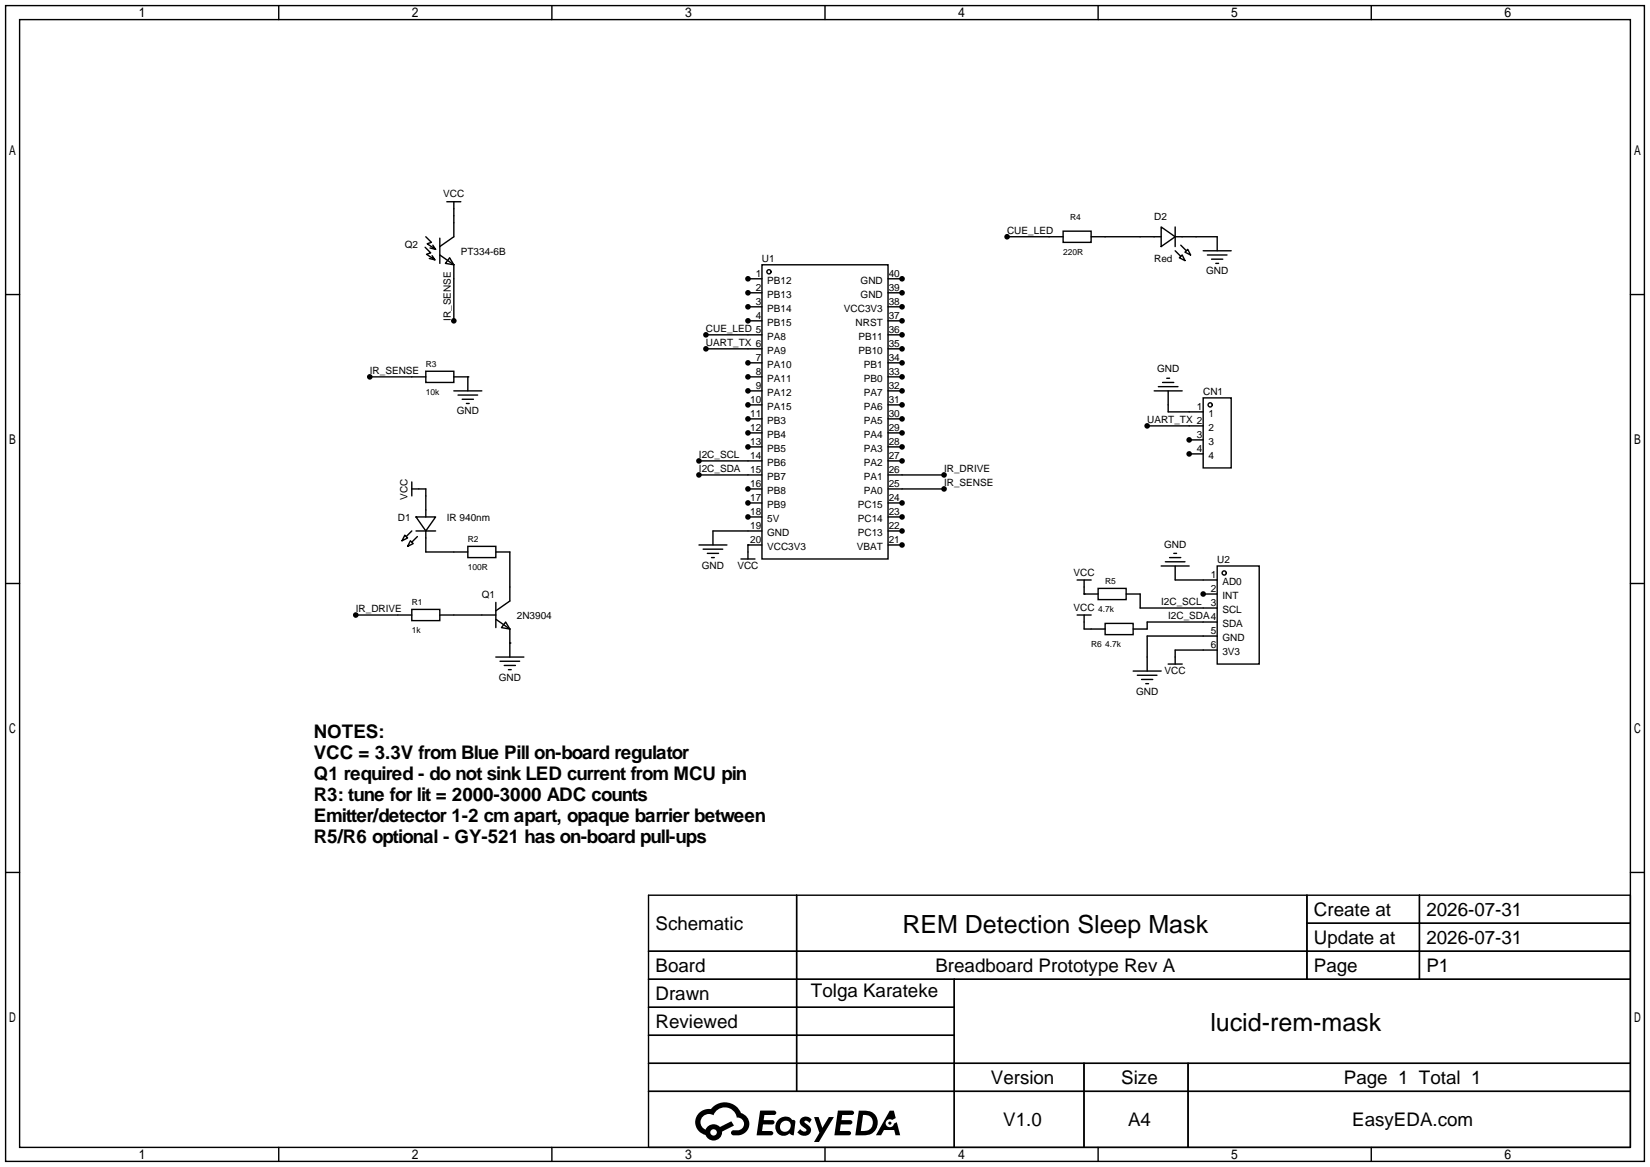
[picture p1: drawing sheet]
<svg xmlns="http://www.w3.org/2000/svg" width="299mm" height="212mm" viewBox="0 0 299 212" stroke-linecap="round" stroke-linejoin="round" font-family="sans-serif">
<g fill="none" stroke="#000" stroke-width=".25">
<path d="M1 1h297.2v209.6h-297.2zM3.6 3.6h292.1v204.4h-292.1zM50.5 1v2.6M100.1 1v2.6M149.6 1v2.6M199.1 1v2.6M248.7 1v2.6M81 36.6h2.6M82.3 36.6v6.3l-2.5 1.8M1 53.4h2.6M77.1 44.8l1 1-.8 .3 1.6 1-.5-.7M77.2 42.9l1 1-.7 .3 1.5 1-.5-.8"/>
<path d="M77.9 46.9l1 .2M78 45l1 .2M79.8 46.2l2.5 1.8M79.8 43.2v4.6M81.5 46.7l.8 1.3-1.5-.2zM82.3 48v10.2M135.6 50.5h2.6M135.6 53.1h2.6M135.6 55.6h2.6M135.6 58.2h2.6M138.2 48h22.8v53.3h-22.8zM161 50.5h2.6"/>
<path d="M161 53.1h2.6M161 55.6h2.6M161 58.2h2.6M182.6 42.9h10.2M192.8 41.9h5.1v2h-5.1zM197.9 42.9h12.7M210.6 41.1l2.5 1.8-2.5 1.8zM213.1 42.9h7.6v2.6M213.1 41.1v3.6M213.1 45.5l1 1M213.9 46.7l.5-.5 .5 1zM214.1 44.4l1 1.1"/>
<path d="M214.9 45.7l.5-.5 .5 1zM218.2 45.5h5.1M218.9 46.2h3.6M219.7 47h2M220.5 47.8h.5M295.7 53.4h2.5M67.1 68.3h10.1M77.2 67.3h5.1v2h-5.1zM82.3 68.3h2.5M82.3 70.9h5.1M83.1 71.6h3.5M83.8 72.4h2.1"/>
<path d="M84.6 73.2h.5M84.8 68.3h.1M84.8 68.3v2.6M128 60.7h10.2M128 63.2h10.2M135.6 65.8h2.6M135.6 68.3h2.6M135.6 70.9h2.6M135.6 73.4h2.6M135.6 75.9h2.6M135.6 78.5h2.6M161 60.7h2.6"/>
<path d="M161 63.2h2.6M161 65.8h2.6M161 68.3h2.6M161 70.9h2.6M161 73.4h2.6M161 75.9h2.6M161 78.5h2.6M208 77.2h10.2M209.3 70.9h5.1M210.1 70.1h3.5M210.8 69.3h2.1M211.6 68.6h.5"/>
<path d="M211.8 70.9v3.8h6.4M215.6 79.8h2.6M218.2 72.1h5.1v12.7h-5.1zM73.4 97l.5 .5-1 .5zM74.4 98l.5 .6-1 .5zM74.7 88.6h2.5v5.1M74.7 96.3l-1 1M74.7 87.4v2.5M75.4 93.7h3.6l-1.8 2.6zM75.4 96.3h3.6M75.7 97.3l-1 1M77.2 96.3v3.8h7.6"/>
<path d="M84.8 99.1h5.1v2h-5.1zM126.7 83.6h11.5M126.7 86.1h11.5M126.7 98.8h5.1M127.5 99.6h3.6M135.6 98.8h.1M135.6 81h2.6M135.6 88.6h2.6M135.6 91.2h2.6M135.6 93.7h2.6M135.6 98.8h2.6M135.6 98.8v2.5"/>
<path d="M138.2 96.3h-8.9v2.5M161 81h2.6M161 83.6h2.6M161 86.1h10.2M161 88.6h10.2M161 91.2h2.6M161 93.7h2.6M161 96.3h2.6M161 98.8h2.6M215.6 82.3h2.6M1 105.8h2.6M64.5 111.5h10.2"/>
<path d="M74.7 110.5h5.1v2h-5.1zM79.8 111.5h10.1M89.9 100.1h2.6v8.9l-2.6 1.7M89.9 109.2v4.6M89.9 112.3l2.6 1.7M89.9 119.1h5.1M90.7 119.9h3.5M91.7 112.8l.8 1.2-1.6-.2zM92.5 116.6h.1M92.5 114v5.1M128.3 100.3h2M129 101.1h.5"/>
<path d="M134.4 101.3h2.5M195.3 105.2h2.6M195.3 111.5h2.6M196.6 107.7h.1M196.6 107.7h2.5M196.6 111.5v2.5h3.8M196.6 105.2v2.5M199.1 106.7h5.1v2h-5.1zM200.4 113h5.1v2.1h-5.1zM204.2 107.7h2.6v2.5h13.9M210.6 102.6h5M211.3 101.9h3.6"/>
<path d="M212.1 101.1h2M212.9 100.3h.5M213.1 102.6v2.6h7.6M218.2 107.7h2.5M220.7 102.6h7.6v17.8h-7.6zM220.7 112.8h-12.7v1.2h-2.5M220.7 115.3h-12.7v6.4M220.7 117.9h-7.6v2.5M295.7 105.8h2.5M91.4 120.6h2.1M92.2 121.4h.5M205.5 121.7h5.1"/>
<path d="M206.2 122.4h3.6M207 123.2h2M207.8 124h.5M211.8 120.4h2.6M1 158.2h2.6M295.7 158.2h2.5M117.6 162.3h178.1v45.7h-178.1zM117.6 172.5h178.1M117.6 177.5h178.1M144.5 162.3v35.6M173 177.5v30.5M237 162.3v15.2"/>
<path d="M237 167.4h58.7M257.4 162.3v15.2M117.6 182.6h55.4M117.6 192.8h178.1M117.6 187.7h55.4M117.6 197.9h178.1M196.6 192.8v15.2M215.4 192.8v15.2M50.5 208v2.6M100.1 208v2.6M149.6 208v2.6M199.1 208v2.6"/>
<path d="M248.7 208v2.6"/>
<circle cx="139.4" cy="49.3" r=".38"/>
<circle cx="219.5" cy="73.4" r=".38"/>
<circle cx="222" cy="103.9" r=".38"/>
</g>
<g fill="#000">
<path d="M137.8 201.4h1.7a1.31 1.31 0 0 1 1.2 .2 .4 .4 0 0 1-.3 .5l-1.8 .1-.1 .9h1.6a.4 .4 0 0 1 .4 .4 .4 .4 0 0 1-.5 .4h-1.6l-.2 1.2h.8a1.23 1.23 0 0 1 1.2 .2 .39 .39 0 0 1-.4 .5h-2.6zM145.3 202.7a1.3 1.3 0 0 1 1.9 .3l-.4 .6a.54 .54 0 0 0-.9-.2l.1 .2a1.58 1.58 0 0 1 1 1.5 1.43 1.43 0 0 1-2.4 .2l.5-.6a.64 .64 0 0 0 .5 .5 .64 .64 0 0 0 .7-.3l-.2-.2a1.6 1.6 0 0 1-1.1-1.6zM147.6 202.5h.9l.6 2 1.2-2h.9l-2.7 4.6h-.9l1-1.7zM151.9 201.4h1.7a1.32 1.32 0 0 1 1.2 .2 .39 .39 0 0 1-.3 .5l-1.8 .1-.1 .9h1.6a.4 .4 0 0 1 .4 .4 .4 .4 0 0 1-.4 .4h-1.7l-.2 1.2h.8a1.23 1.23 0 0 1 1.2 .1 .39 .39 0 0 1-.4 .6h-2.6zM161.3 201.4h.8l.3 1.3-.6 .4a.75 .75 0 0 0-1.1 .3 .75 .75 0 0 0 .5 1 .75 .75 0 0 0 .9-.7l.5-.2 .6 2.3h-.8l-.3-.9h-1.8l-.5 .9h-1z"/>
<path d="M126.8 201.8a2.37 2.37 0 0 0 1.1 4 1.54 1.54 0 0 0 1.8 1 1.54 1.54 0 0 0 1.2-1.6l2.2-1.1-.5-.8-2 1a1.57 1.57 0 0 0-2.7 .5 1.5 1.5 0 0 1-.7-2.1 1.5 1.5 0 0 1 2.2-.5 2.23 2.23 0 0 1 2.3-1.4 2.23 2.23 0 0 1 2 1.8 1.16 1.16 0 0 1 1.2 1.1 1.16 1.16 0 0 1-1.1 1.2h-.7a.47 .47 0 0 0-.5 .4 .47 .47 0 0 0 .4 .5 2.23 2.23 0 0 0 2.3-.6 2.23 2.23 0 0 0 .4-2.3 2.16 2.16 0 0 0-1.3-1.1 3.2 3.2 0 0 0-5.5-.7l-1.1 .1zM128.8 205.3a.6 .6 0 0 1 1.2 0 .6 .6 0 0 1-1.2 0z"/>
<path d="M141.2 203a1.62 1.62 0 0 0-.4 2.1 1.62 1.62 0 0 0 2 .6l.4-.2 .3 .3h.4l.3-2.4-.1-.3-.5-.1a1.58 1.58 0 0 0-2.4 0zM141.8 203.5a.99 .99 0 0 1 1.6 .3 .99 .99 0 0 1-.9 1.4 .94 .94 0 0 1-1-.6 .94 .94 0 0 1 .3-1.1z"/>
<path d="M155.7 201.4l-.6 4.4h1.5a2.27 2.27 0 0 0 2.6-2.2 2.27 2.27 0 0 0-2.7-2.2zM156.5 202.1a1.5 1.5 0 0 1 1.8 1.6 1.5 1.5 0 0 1-1.9 1.4h-.3z"/>
<circle cx="82.3" cy="58.2" r=".51"/>
<circle cx="135.6" cy="50.5" r=".51"/>
<circle cx="135.6" cy="58.2" r=".51"/>
<circle cx="135.6" cy="53.1" r=".51"/>
<circle cx="135.6" cy="55.6" r=".51"/>
<circle cx="163.6" cy="50.5" r=".51"/>
<circle cx="163.6" cy="58.2" r=".51"/>
<circle cx="163.6" cy="53.1" r=".51"/>
<circle cx="163.6" cy="55.6" r=".51"/>
<circle cx="182.6" cy="42.9" r=".51"/>
<circle cx="67.1" cy="68.3" r=".51"/>
<circle cx="128" cy="60.7" r=".51"/>
<circle cx="128" cy="63.2" r=".51"/>
<circle cx="135.6" cy="73.4" r=".51"/>
<circle cx="135.6" cy="70.9" r=".51"/>
<circle cx="135.6" cy="75.9" r=".51"/>
<circle cx="135.6" cy="78.5" r=".51"/>
<circle cx="135.6" cy="65.8" r=".51"/>
<circle cx="135.6" cy="68.3" r=".51"/>
<circle cx="163.6" cy="63.2" r=".51"/>
<circle cx="163.6" cy="70.9" r=".51"/>
<circle cx="163.6" cy="75.9" r=".51"/>
<circle cx="163.6" cy="73.4" r=".51"/>
<circle cx="163.6" cy="60.7" r=".51"/>
<circle cx="163.6" cy="65.8" r=".51"/>
<circle cx="163.6" cy="78.5" r=".51"/>
<circle cx="163.6" cy="68.3" r=".51"/>
<circle cx="208" cy="77.2" r=".51"/>
<circle cx="215.6" cy="79.8" r=".51"/>
<circle cx="126.7" cy="83.6" r=".51"/>
<circle cx="126.7" cy="86.1" r=".51"/>
<circle cx="135.6" cy="88.6" r=".51"/>
<circle cx="135.6" cy="91.2" r=".51"/>
<circle cx="135.6" cy="81" r=".51"/>
<circle cx="135.6" cy="93.7" r=".51"/>
<circle cx="163.6" cy="83.6" r=".51"/>
<circle cx="163.6" cy="96.3" r=".51"/>
<circle cx="163.6" cy="98.8" r=".51"/>
<circle cx="163.6" cy="91.2" r=".51"/>
<circle cx="163.6" cy="81" r=".51"/>
<circle cx="163.6" cy="93.7" r=".51"/>
<circle cx="171.2" cy="86.1" r=".51"/>
<circle cx="171.2" cy="88.6" r=".51"/>
<circle cx="215.6" cy="82.3" r=".51"/>
<circle cx="64.5" cy="111.5" r=".51"/>
<circle cx="218.2" cy="107.7" r=".51"/>
<circle cx="161.4" cy="203.6" r=".28"/>
</g>
<g font-size="4.5">
<text x="163.6" y="169.1">REM Detection Sleep Mask</text>
<text x="219.5" y="186.9">lucid-rem-mask</text>
</g>
<g font-size="3.4">
<text x="56.9" y="133.8">NOTES:</text>
<text x="56.9" y="137.6">VCC = 3.3V from Blue Pill on-board regulator</text>
<text x="56.9" y="141.4">Q1 required - do not sink LED current from MCU pin</text>
<text x="56.9" y="145.3">R3: tune for lit = 2000-3000 ADC counts</text>
<text x="56.9" y="149.1">Emitter/detector 1-2 cm apart, opaque barrier between</text>
<text x="56.9" y="152.9">R5/R6 optional - GY-521 has on-board pull-ups</text>
<text x="238.3" y="166">Create at</text>
<text x="258.7" y="166">2026-07-31</text>
<text x="118.9" y="168.5">Schematic</text>
<text x="238.3" y="171.1">Update at</text>
<text x="258.7" y="171.1">2026-07-31</text>
<text x="118.9" y="176.2">Board</text>
<text x="169.6" y="176.2">Breadboard Prototype Rev A</text>
<text x="238.3" y="176.2">Page</text>
<text x="258.7" y="176.2">P1</text>
<text x="118.9" y="181.2">Drawn</text>
<text x="147.1" y="180.8">Tolga Karateke</text>
<text x="118.9" y="186.3">Reviewed</text>
<text x="179.7" y="196.5">Version</text>
<text x="203.3" y="196.5">Size</text>
<text x="243.7" y="196.5">Page 1 Total 1</text>
<text x="181.9" y="204.1">V1.0</text>
<text x="204.6" y="204.1">A4</text>
<text x="245.2" y="204.1">EasyEDA.com</text>
</g>
<g font-size="1.8">
<text x="80.4" y="35.8">VCC</text>
<text x="209.3" y="39.8">D2</text>
<text x="73.4" y="44.9">Q2</text>
<text x="83.6" y="46.2">PT334-6B</text>
<text x="138.2" y="47.5">U1</text>
<text x="182.6" y="42.4">CUE_LED</text>
<text x="209.3" y="47.5">Red</text>
<text x="137" y="50.2">1</text>
<text x="137" y="52.8">2</text>
<text x="139.1" y="51.5">PB12</text>
<text x="156.1" y="51.5">GND</text>
<text x="161.2" y="52.8">39</text>
<text x="161.2" y="50.2">40</text>
<text x="218.7" y="49.7">GND</text>
<text x="81.8" y="58.2" transform="rotate(-90 81.8 58.2)">IR_SENSE</text>
<text x="137" y="55.3">3</text>
<text x="137" y="57.9">4</text>
<text x="139.1" y="54">PB13</text>
<text x="139.1" y="56.6">PB14</text>
<text x="139.1" y="59.1">PB15</text>
<text x="153" y="56.6">VCC3V3</text>
<text x="155.2" y="59.1">NRST</text>
<text x="156.1" y="54">GND</text>
<text x="161.2" y="57.9">37</text>
<text x="161.2" y="55.3">38</text>
<text x="128" y="60.2">CUE_LED 5</text>
<text x="128" y="62.7">UART_TX 6</text>
<text x="137" y="65.5">7</text>
<text x="139.1" y="61.7">PA8</text>
<text x="139.1" y="64.2">PA9</text>
<text x="155.7" y="64.2">PB10</text>
<text x="155.7" y="61.7">PB11</text>
<text x="161.2" y="65.5">34</text>
<text x="161.2" y="62.9">35</text>
<text x="161.2" y="60.4">36</text>
<text x="67.1" y="67.8">IR_SENSE</text>
<text x="137" y="68">8</text>
<text x="137" y="70.6">9</text>
<text x="139.1" y="66.7">PA10</text>
<text x="139.1" y="69.3">PA11</text>
<text x="139.1" y="71.8">PA12</text>
<text x="156.7" y="71.8">PA7</text>
<text x="156.7" y="69.3">PB0</text>
<text x="156.7" y="66.7">PB1</text>
<text x="161.2" y="70.6">32</text>
<text x="161.2" y="68">33</text>
<text x="209.8" y="67.5">GND</text>
<text x="218.2" y="71.6">CN1</text>
<text x="82.8" y="75.1">GND</text>
<text x="136" y="73.1">10</text>
<text x="136" y="75.6">11</text>
<text x="139.1" y="74.4">PA15</text>
<text x="139.1" y="76.9">PB3</text>
<text x="156.7" y="76.9">PA5</text>
<text x="156.7" y="74.4">PA6</text>
<text x="161.2" y="75.6">30</text>
<text x="161.2" y="73.1">31</text>
<text x="208" y="76.7">UART_TX 2</text>
<text x="217.1" y="74.4">1</text>
<text x="219.1" y="75.6">1</text>
<text x="126.7" y="83">I2C_SCL</text>
<text x="136" y="78.2">12</text>
<text x="136" y="80.7">13</text>
<text x="136" y="83.3">14</text>
<text x="139.1" y="79.4">PB4</text>
<text x="139.1" y="82">PB5</text>
<text x="156.7" y="82">PA3</text>
<text x="156.7" y="79.4">PA4</text>
<text x="161.2" y="83.3">27</text>
<text x="161.2" y="80.7">28</text>
<text x="161.2" y="78.2">29</text>
<text x="217.1" y="79.4">3</text>
<text x="217.1" y="82">4</text>
<text x="219.1" y="78.2">2</text>
<text x="219.1" y="80.7">3</text>
<text x="219.1" y="83.3">4</text>
<text x="126.7" y="85.6">I2C_SDA</text>
<text x="136" y="85.8">15</text>
<text x="136" y="88.3">16</text>
<text x="139.1" y="84.5">PB6</text>
<text x="139.1" y="87.1">PB7</text>
<text x="139.1" y="89.6">PB8</text>
<text x="156.7" y="89.6">PA0</text>
<text x="156.7" y="87.1">PA1</text>
<text x="156.7" y="84.5">PA2</text>
<text x="161.2" y="88.3">25</text>
<text x="161.2" y="85.8">26</text>
<text x="171.2" y="88.1">IR_SENSE</text>
<text x="171.2" y="85.6">IR_DRIVE</text>
<text x="72.1" y="94.5">D1</text>
<text x="73.9" y="90.6" transform="rotate(-90 73.9 90.6)">VCC</text>
<text x="81" y="94.5">IR 940nm</text>
<text x="136" y="90.9">17</text>
<text x="136" y="93.4">18</text>
<text x="136" y="96">19</text>
<text x="139.1" y="92.1">PB9</text>
<text x="139.1" y="94.7">5V</text>
<text x="155.6" y="94.7">PC14</text>
<text x="155.6" y="92.1">PC15</text>
<text x="161.2" y="96">22</text>
<text x="161.2" y="93.4">23</text>
<text x="161.2" y="90.9">24</text>
<text x="136" y="98.5">20</text>
<text x="139.1" y="97.2">GND</text>
<text x="139.1" y="99.8">VCC3V3</text>
<text x="155.4" y="99.8">VBAT</text>
<text x="155.6" y="97.2">PC13</text>
<text x="161.2" y="98.5">21</text>
<text x="211.1" y="99.3">GND</text>
<text x="127.3" y="103.1">GND</text>
<text x="133.7" y="103.1">VCC</text>
<text x="194.7" y="104.4">VCC</text>
<text x="219.6" y="104.8">1</text>
<text x="219.6" y="107.4">2</text>
<text x="220.7" y="102.1">U2</text>
<text x="221.7" y="106.1">AD0</text>
<text x="64.5" y="111">IR_DRIVE</text>
<text x="87.4" y="108.4">Q1</text>
<text x="93.7" y="112.2">2N3904</text>
<text x="194.7" y="110.7">VCC</text>
<text x="210.6" y="109.7">I2C_SCL</text>
<text x="211.8" y="112.2">I2C_SDA4</text>
<text x="219.6" y="109.9">3</text>
<text x="221.7" y="108.7">INT</text>
<text x="221.7" y="111.2">SCL</text>
<text x="221.7" y="113.7">SDA</text>
<text x="219.6" y="115">5</text>
<text x="219.6" y="117.5">6</text>
<text x="221.7" y="116.3">GND</text>
<text x="221.7" y="118.8">3V3</text>
<text x="90.4" y="123.4">GND</text>
<text x="206" y="125.9">GND</text>
<text x="211.2" y="122.1">VCC</text>
</g>
<g font-size="1.5">
<text x="194.1" y="39.8">R4</text>
<text x="192.8" y="46.2">220R</text>
<text x="77.2" y="66.5">R3</text>
<text x="77.2" y="71.6">10k</text>
<text x="84.8" y="98.3">R2</text>
<text x="84.8" y="103.3">100R</text>
<text x="200.4" y="105.9">R5</text>
<text x="74.7" y="109.7">R1</text>
<text x="199.1" y="111">4.7k</text>
<text x="74.7" y="114.8">1k</text>
<text x="197.9" y="117.3">R6</text>
<text x="200.4" y="117.3">4.7k</text>
</g>
</svg>
